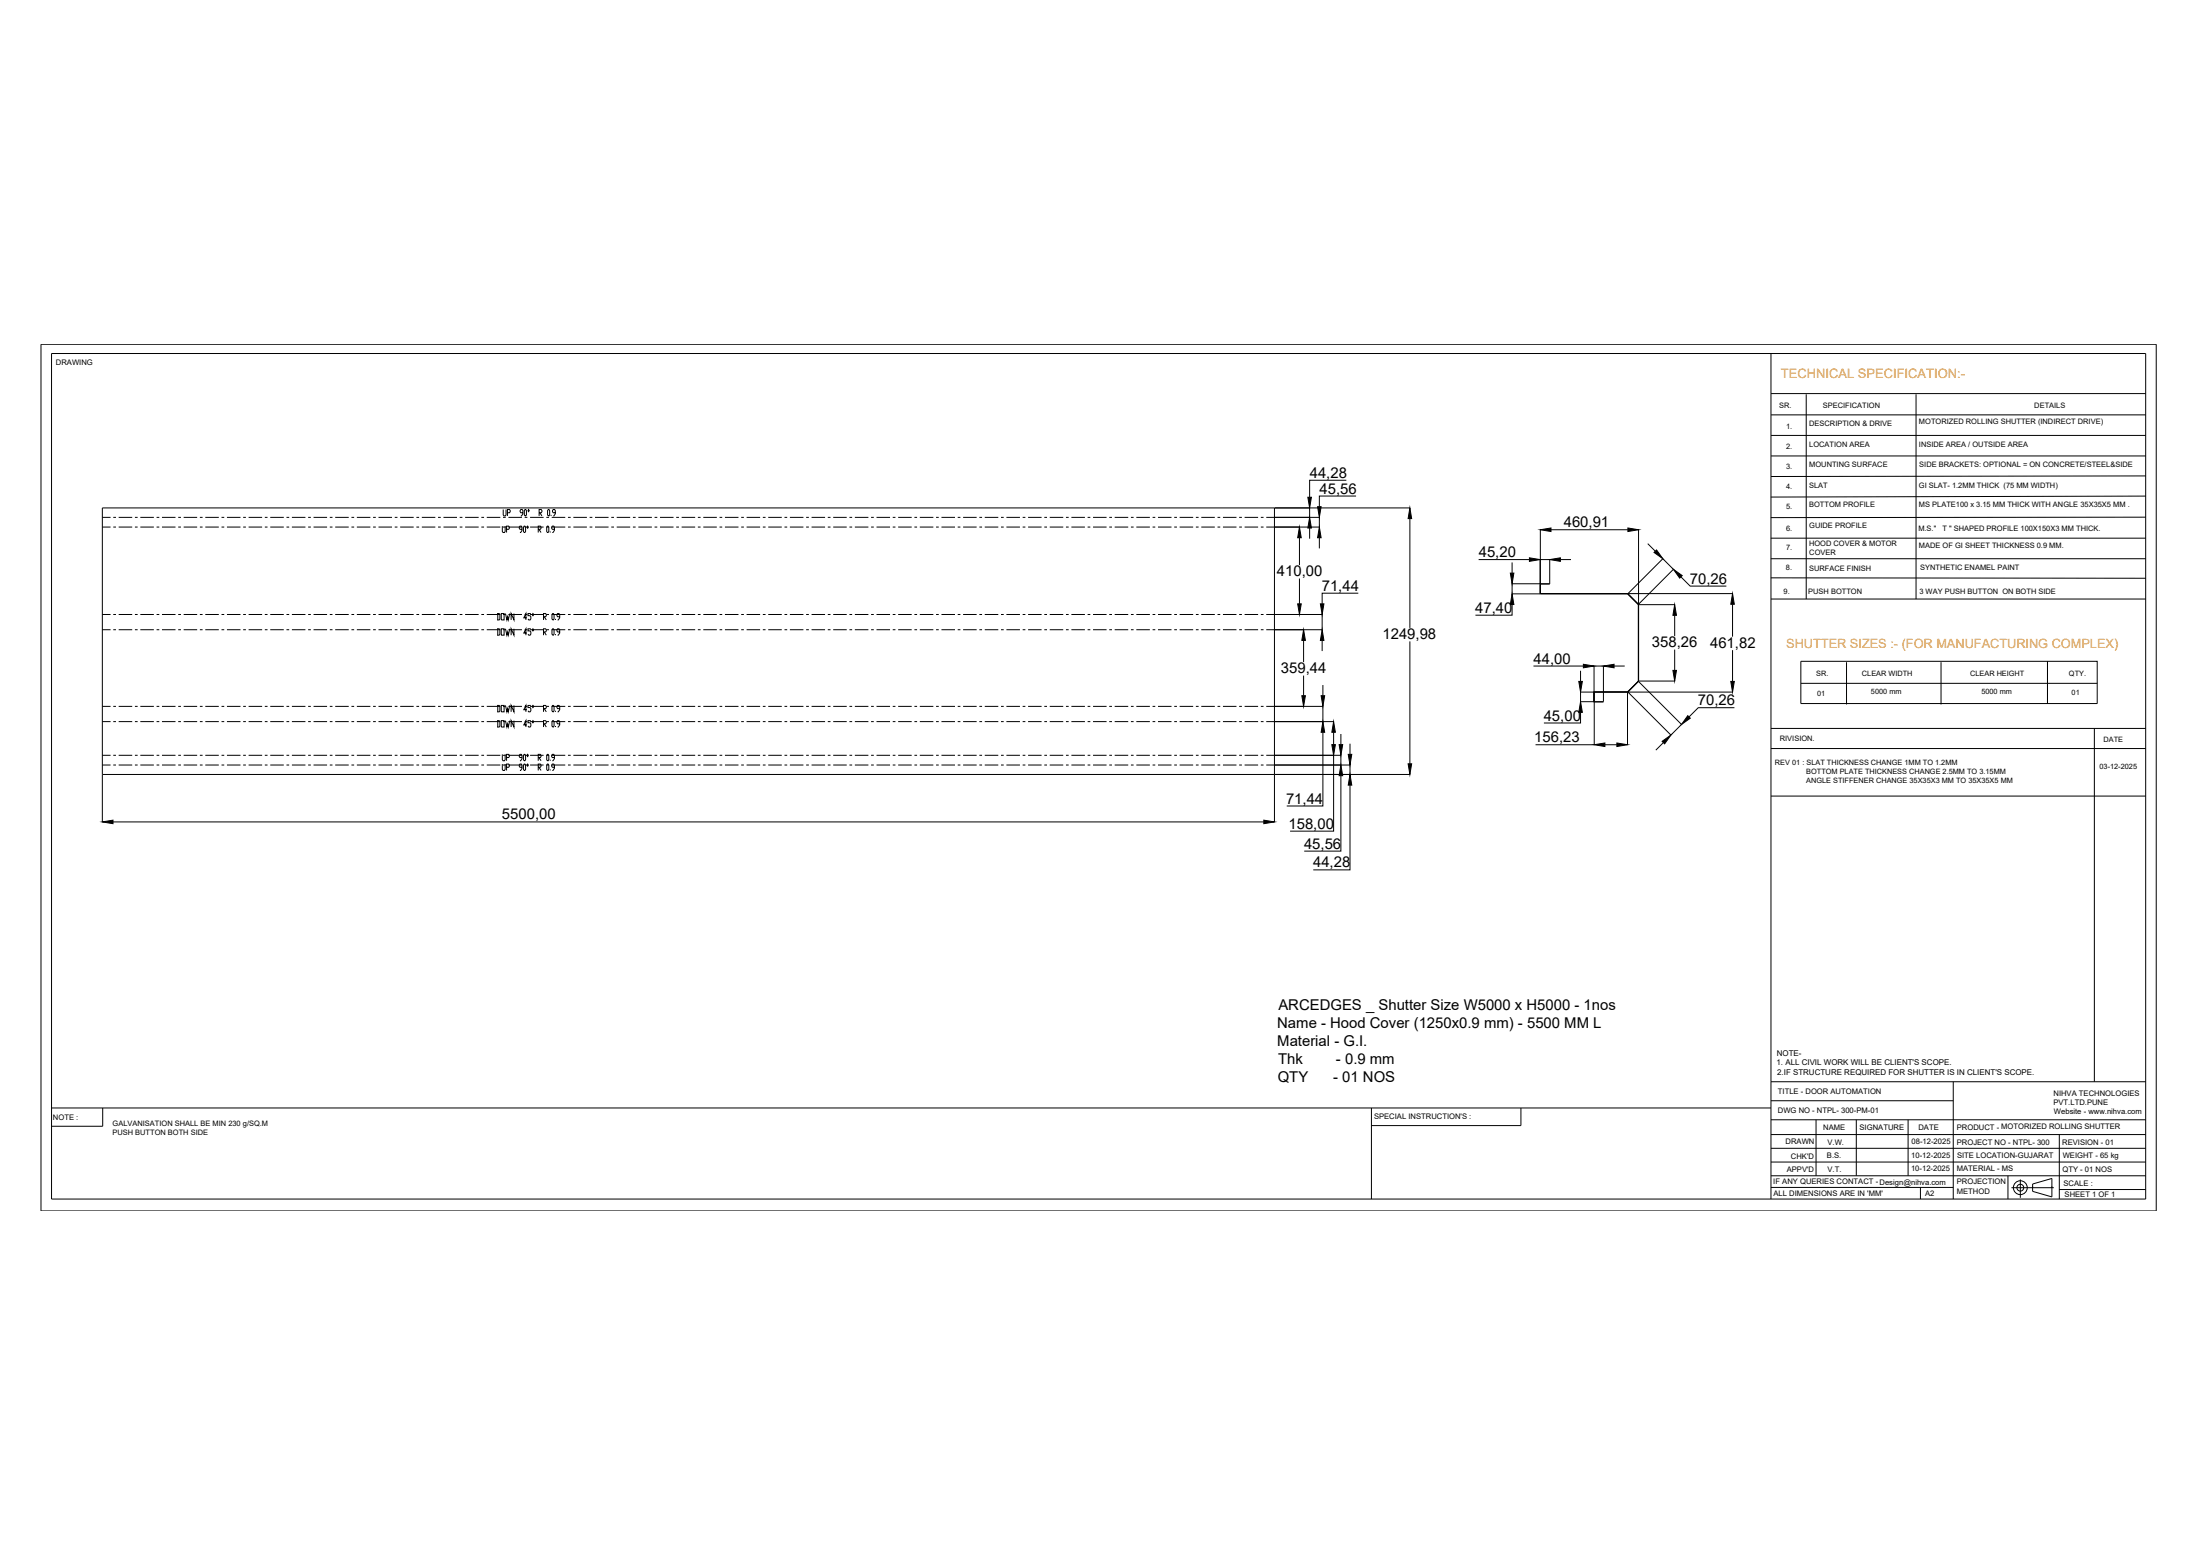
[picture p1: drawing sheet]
<svg xmlns="http://www.w3.org/2000/svg" width="841mm" height="594mm" viewBox="0 0 841 594" stroke-linecap="round" stroke-linejoin="round" font-family="sans-serif">
<!-- layer: 0 -->
<g fill="none" stroke="#000" stroke-width=".38">
<path d="M15.7 131.5h808.6v331.1h-808.6zM19.7 135.1h800.6v323h-800.6zM677 135.1v323M677 150.4h143.3M677 158.5h143.3M690.5 150.6v78.3M732.5 150.6v78.3M677 166.4h143.3M677 174.2h143.3M39.1 197.7h3.2M43.3 197.7h1M45.4 197.7h5.1"/>
<path d="M51.6 197.7h1M53.6 197.7h5.2M59.9 197.7h1M61.9 197.7h5.2M68.1 197.7h1.1M70.2 197.7h5.2M76.4 197.7h1M78.5 197.7h5.1M84.7 197.7h1M86.8 197.7h5.1M93 197.7h1M95 197.7h5.2"/>
<path d="M101.2 197.7h1.1M103.3 197.7h5.2M109.5 197.7h1M111.6 197.7h5.2M117.8 197.7h1M119.9 197.7h5.1M126.1 197.7h1M128.1 197.7h5.2M134.4 197.7h1M136.4 197.7h5.2M142.6 197.7h1.1M144.7 197.7h5.2"/>
<path d="M150.9 197.7h1M153 197.7h5.1M159.2 197.7h1M161.3 197.7h5.1M167.5 197.7h1M169.5 197.7h5.2M175.7 197.7h1.1M177.8 197.7h5.2M184 197.7h1M186.1 197.7h5.2M192.3 197.7h1M192.4 194.7v2l.2 .4h.6l.2-.4v-2"/>
<path d="M194 195.9h.8l.3-.4-.3-.8h-.8v2.4M194.4 197.7h5.1M199.9 195.9h-.8l-.3-.4 .3-.8h.5l.3 .4v1.2l-.8 .8M200.6 197.7h1M200.7 194.7l.5 .4v1.6l-.2 .4-.6-.4v-1.6zM202.1 194.7l.2 .4-.2 .4-.3-.4zM202.6 197.7h5.2M206.1 195.9h.8l.3-.4-.3-.8h-.8v2.4M206.4 195.9l.8 1.2M208.8 197.7h1.1M209.6 194.7l.5 .4v1.6l-.2 .4-.6-.4v-1.6zM210.7 196.7v.4"/>
<path d="M210.9 197.7h5.2M212.3 195.9h-.8l-.3-.4 .3-.8h.5l.3 .4v1.2l-.8 .8M217.1 197.7h1.1M219.2 197.7h5.2M225.4 197.7h1M227.5 197.7h5.1M233.7 197.7h1M235.8 197.7h5.1M242 197.7h1M244 197.7h5.2M250.2 197.7h1.1M252.3 197.7h5.2"/>
<path d="M258.5 197.7h1M260.6 197.7h5.2M266.8 197.7h1M268.9 197.7h5.1M275.1 197.7h1M277.1 197.7h5.2M283.3 197.7h1.1M285.4 197.7h5.2M291.6 197.7h1.1M293.7 197.7h5.2M299.9 197.7h1M302 197.7h5.1"/>
<path d="M308.2 197.7h1M310.2 197.7h5.2M316.4 197.7h1.1M318.5 197.7h5.2M324.7 197.7h1.1M326.8 197.7h5.2M333 197.7h1M335.1 197.7h5.2M341.3 197.7h1M343.4 197.7h5.1M349.6 197.7h1M351.6 197.7h5.2"/>
<path d="M357.8 197.7h1.1M359.9 197.7h5.2M366.1 197.7h1M368.2 197.7h5.2M374.4 197.7h1M376.5 197.7h5.1M382.7 197.7h1M384.7 197.7h5.2M390.9 197.7h1.1M393 197.7h5.2M399.2 197.7h1.1M401.3 197.7h5.2"/>
<path d="M407.5 197.7h1M409.6 197.7h5.1M415.8 197.7h1M417.8 197.7h5.2M424 197.7h1.1M426.1 197.7h5.2M432.3 197.7h1.1M434.4 197.7h5.2M440.6 197.7h1M442.7 197.7h5.2M448.9 197.7h1M451 197.7h5.1"/>
<path d="M457.2 197.7h1M459.2 197.7h5.2M465.4 197.7h1.1M467.5 197.7h5.2M473.7 197.7h1.1M475.8 197.7h5.2M482 197.7h1M484.1 197.7h20.4M487.2 194v120.1M500.7 194v3.7M504.4 197.7v3.7M514.7 183.5h-14v6.5"/>
<path d="M518.4 189.5h-14v4.1M539 198.1v41.8M539 194h-499.9v120.1M820.3 197.6l-143.3 .2M820.3 181.8l-143.3 .2M820.3 189.5l-143.3 .4M39.1 201.4h3.2M43.3 201.4h1M45.4 201.4h5.1M51.6 201.4h1M53.6 201.4h5.2M59.9 201.4h1"/>
<path d="M61.9 201.4h5.2M68.1 201.4h1.1M70.2 201.4h5.2M76.4 201.4h1M78.5 201.4h5.1M84.7 201.4h1M86.8 201.4h5.1M93 201.4h1M95 201.4h5.2M101.2 201.4h1.1M103.3 201.4h5.2M109.5 201.4h1"/>
<path d="M111.6 201.4h5.2M117.8 201.4h1M119.9 201.4h5.1M126.1 201.4h1M128.1 201.4h5.2M134.4 201.4h1M136.4 201.4h5.2M142.6 201.4h1.1M144.7 201.4h5.2M150.9 201.4h1M153 201.4h5.1M159.2 201.4h1"/>
<path d="M161.3 201.4h5.1M167.5 201.4h1M169.5 201.4h5.2M175.7 201.4h1.1M177.8 201.4h5.2M184 201.4h1M186.1 201.4h5.2M192 201v2l.3 .4h.5l.3-.4v-2M192.3 201.4h1M193.7 202.2h.8l.2-.4-.2-.8h-.8v2.4M194.4 201.4h5.1M199.6 202.2h-.8l-.3-.4 .3-.8h.5l.3 .4v1.2l-.6 .8h-.2"/>
<path d="M200.4 201l.5 .4v1.6l-.3 .4-.5-.4v-1.6zM200.6 201.4h1M201.7 201l.3 .4-.3 .4-.2-.4zM202.6 201.4h5.2M205.8 202.2h.8l.2-.4-.2-.8h-.8v2.4M206 202.2l.8 1.2M208.8 201.4h1.1M209.3 201l.5 .4v1.6l-.3 .4-.5-.4v-1.6zM210.3 203v.4M210.9 201.4h5.2M211.9 202.2h-.8l-.2-.4 .2-.8h.6l.2 .4v1.2l-.8 .8M217.1 201.4h1.1"/>
<path d="M219.2 201.4h5.2M225.4 201.4h1M227.5 201.4h5.1M233.7 201.4h1M235.8 201.4h5.1M242 201.4h1M244 201.4h5.2M250.2 201.4h1.1M252.3 201.4h5.2M258.5 201.4h1M260.6 201.4h5.2M266.8 201.4h1"/>
<path d="M268.9 201.4h5.1M275.1 201.4h1M277.1 201.4h5.2M283.3 201.4h1.1M285.4 201.4h5.2M291.6 201.4h1.1M293.7 201.4h5.2M299.9 201.4h1M302 201.4h5.1M308.2 201.4h1M310.2 201.4h5.2M316.4 201.4h1.1"/>
<path d="M318.5 201.4h5.2M324.7 201.4h1.1M326.8 201.4h5.2M333 201.4h1M335.1 201.4h5.2M341.3 201.4h1M343.4 201.4h5.1M349.6 201.4h1M351.6 201.4h5.2M357.8 201.4h1.1M359.9 201.4h5.2M366.1 201.4h1"/>
<path d="M368.2 201.4h5.2M374.4 201.4h1M376.5 201.4h5.1M382.7 201.4h1M384.7 201.4h5.2M390.9 201.4h1.1M393 201.4h5.2M399.2 201.4h1.1M401.3 201.4h5.2M407.5 201.4h1M409.6 201.4h5.1M415.8 201.4h1"/>
<path d="M417.8 201.4h5.2M424 201.4h1.1M426.1 201.4h5.2M432.3 201.4h1.1M434.4 201.4h5.2M440.6 201.4h1M442.7 201.4h5.2M448.9 201.4h1M451 201.4h5.1M457.2 201.4h1M459.2 201.4h5.2M465.4 201.4h1.1"/>
<path d="M467.5 201.4h5.2M473.7 201.4h1.1M475.8 201.4h5.2M482 201.4h1M484.1 201.4h20.4M496.8 205.4v10.5M500.7 201.7v4.1M504.4 205.4v4.1M565.3 213.8h19.4M578 214.9v4.1M588.7 213.7v13M588.7 213.8h3.7"/>
<path d="M588.8 202.3v24.4M592.4 213.7v9.4l-3.6 .1M592.9 202.4h29.4M596.5 213.8h4.1M626.4 202.3v57.9M629.9 207.7l2.9 2.9M635.7 213.5l4 4M635.7 213.4l-13.5 13.5 4.1 4.1M639.8 217.4l-13.4 13.4M677 205.6h143.3M677 213.5h143.3M39.1 234.8h3.2"/>
<path d="M43.3 234.8h1M45.4 234.8h5.1M51.6 234.8h1M53.6 234.8h5.2M59.9 234.8h1M61.9 234.8h5.2M68.1 234.8h1.1M70.2 234.8h5.2M76.4 234.8h1M78.5 234.8h5.1M84.7 234.8h1M86.8 234.8h5.1"/>
<path d="M93 234.8h1M95 234.8h5.2M101.2 234.8h1.1M103.3 234.8h5.2M109.5 234.8h1M111.6 234.8h5.2M117.8 234.8h1M119.9 234.8h5.1M126.1 234.8h1M128.1 234.8h5.2M134.4 234.8h1M136.4 234.8h5.2"/>
<path d="M142.6 234.8h1.1M144.7 234.8h5.2M150.9 234.8h1M153 234.8h5.1M159.2 234.8h1M161.3 234.8h5.1M167.5 234.8h1M169.5 234.8h5.2M175.7 234.8h1.1M177.8 234.8h5.2M184 234.8h1M186.1 234.8h5.2"/>
<path d="M190 234.4h.8l.3 .4v1.6l-.3 .4h-.8M190.3 234.4v2.4M191.6 234.4h1.1v2.4h-1.1zM192.3 234.8h1M193.2 234.4l.6 2.4 .3-1.2 .2 1.2 .6-2.4M194.4 234.8h5.1M196.5 234.4v2.4l-1.1-2.4v2.4M200.6 234.8h1M201.3 236h-1.1l.8-1.6v2.4M202.6 234.8h5.2M202.9 234.4h-1v.8h.8l.2 .4-.2 1.2h-.6l-.2-.4M203.7 234.4l.3 .4-.3 .4-.2-.4z"/>
<path d="M207.8 235.6h.8l.2-.4-.2-.8h-.8v2.4M208 235.6l.8 1.2M208.8 234.8h1.1M210.9 234.8h5.2M211.3 234.4l.5 .4v1.6l-.3 .4-.5-.4v-1.6zM212.4 236.4v.4M214 235.6h-.8l-.3-.4 .3-.8h.5l.3 .4v1.2l-.6 .8h-.2M217.1 234.8h1.1M219.2 234.8h5.2M225.4 234.8h1M227.5 234.8h5.1M233.7 234.8h1"/>
<path d="M235.8 234.8h5.1M242 234.8h1M244 234.8h5.2M250.2 234.8h1.1M252.3 234.8h5.2M258.5 234.8h1M260.6 234.8h5.2M266.8 234.8h1M268.9 234.8h5.1M275.1 234.8h1M277.1 234.8h5.2M283.3 234.8h1.1"/>
<path d="M285.4 234.8h5.2M291.6 234.8h1.1M293.7 234.8h5.2M299.9 234.8h1M302 234.8h5.1M308.2 234.8h1M310.2 234.8h5.2M316.4 234.8h1.1M318.5 234.8h5.2M324.7 234.8h1.1M326.8 234.8h5.2M333 234.8h1"/>
<path d="M335.1 234.8h5.2M341.3 234.8h1M343.4 234.8h5.1M349.6 234.8h1M351.6 234.8h5.2M357.8 234.8h1.1M359.9 234.8h5.2M366.1 234.8h1M368.2 234.8h5.2M374.4 234.8h1M376.5 234.8h5.1M382.7 234.8h1"/>
<path d="M384.7 234.8h5.2M390.9 234.8h1.1M393 234.8h5.2M399.2 234.8h1.1M401.3 234.8h5.2M407.5 234.8h1M409.6 234.8h5.1M415.8 234.8h1M417.8 234.8h5.2M424 234.8h1.1M426.1 234.8h5.2M432.3 234.8h1.1"/>
<path d="M434.4 234.8h5.2M440.6 234.8h1M442.7 234.8h5.2M448.9 234.8h1M451 234.8h5.1M457.2 234.8h1M459.2 234.8h5.2M465.4 234.8h1.1M467.5 234.8h5.2M473.7 234.8h1.1M475.8 234.8h5.2M482 234.8h1"/>
<path d="M484.1 234.8h21.4l-.1 5.8h-21.3M496.8 221v9.7M519.3 226.6h-13.9v4.1M578 231v4h-14M588.7 226.7l.2 .1M588.7 226.7h.1M588.8 226.7l.1 .1M588.9 226.8h73.5M592.4 223h-14.4v3.9h44.2M622.2 226.9h.1M622.2 226.9l4.1 4M626.3 231h.1"/>
<path d="M626.3 231h14M626.3 231v29.2M626.3 230.9v.1M626.3 230.9l.1 .1M640.2 235.1v7.9M642.6 220.4l3.5 3.5h13.9M662.3 230.9v12.3M677 220.8l143.3 .1M677 228.9h143.3M39.1 240.6h3.2M43.3 240.6h1M45.4 240.6h5.1"/>
<path d="M51.6 240.6h1M53.6 240.6h5.2M59.9 240.6h1M61.9 240.6h5.2M68.1 240.6h1.1M70.2 240.6h5.2M76.4 240.6h1M78.5 240.6h5.1M84.7 240.6h1M86.8 240.6h5.1M93 240.6h1M95 240.6h5.2"/>
<path d="M101.2 240.6h1.1M103.3 240.6h5.2M109.5 240.6h1M111.6 240.6h5.2M117.8 240.6h1M119.9 240.6h5.1M126.1 240.6h1M128.1 240.6h5.2M134.4 240.6h1M136.4 240.6h5.2M142.6 240.6h1.1M144.7 240.6h5.2"/>
<path d="M150.9 240.6h1M153 240.6h5.1M159.2 240.6h1M161.3 240.6h5.1M167.5 240.6h1M169.5 240.6h5.2M175.7 240.6h1.1M177.8 240.6h5.2M184 240.6h1M186.1 240.6h5.2M190 240.2h.8l.3 .4v1.7l-.3 .4h-.8M190.3 240.2v2.5"/>
<path d="M191.6 240.2h1.1v2.5h-1.1zM192.3 240.6h1M193.2 240.2l.6 2.5 .3-1.3 .2 1.3 .6-2.5M194.4 240.6h5.1M196.5 240.2v2.5l-1.1-2.5v2.5M200.6 240.6h1M201.3 241.9h-1.1l.8-1.7v2.5M202.6 240.6h5.2M202.9 240.2h-1v.8h.8l.2 .4-.2 1.3h-.6l-.2-.4M203.7 240.2l.3 .4-.3 .4-.2-.4zM207.8 241.4h.8l.2-.4-.2-.8h-.8v2.5M208 241.4l.8 1.3"/>
<path d="M208.8 240.6h1.1M210.9 240.6h5.2M211.3 240.2l.5 .4v1.7l-.3 .4-.5-.4v-1.7zM212.4 242.3v.4M214 241.4h-.8l-.3-.4 .3-.8h.5l.3 .4v1.3l-.6 .8h-.2M217.1 240.6h1.1M219.2 240.6h5.2M225.4 240.6h1M227.5 240.6h5.1M233.7 240.6h1M235.8 240.6h5.1M242 240.6h1"/>
<path d="M244 240.6h5.2M250.2 240.6h1.1M252.3 240.6h5.2M258.5 240.6h1M260.6 240.6h5.2M266.8 240.6h1M268.9 240.6h5.1M275.1 240.6h1M277.1 240.6h5.2M283.3 240.6h1.1M285.4 240.6h5.2M291.6 240.6h1.1"/>
<path d="M293.7 240.6h5.2M299.9 240.6h1M302 240.6h5.1M308.2 240.6h1M310.2 240.6h5.2M316.4 240.6h1.1M318.5 240.6h5.2M324.7 240.6h1.1M326.8 240.6h5.2M333 240.6h1M335.1 240.6h5.2M341.3 240.6h1"/>
<path d="M343.4 240.6h5.1M349.6 240.6h1M351.6 240.6h5.2M357.8 240.6h1.1M359.9 240.6h5.2M366.1 240.6h1M368.2 240.6h5.2M374.4 240.6h1M376.5 240.6h5.1M382.7 240.6h1M384.7 240.6h5.2M390.9 240.6h1.1"/>
<path d="M393 240.6h5.2M399.2 240.6h1.1M401.3 240.6h5.2M407.5 240.6h1M409.6 240.6h5.1M415.8 240.6h1M417.8 240.6h5.2M424 240.6h1.1M426.1 240.6h5.2M432.3 240.6h1.1M434.4 240.6h5.2M440.6 240.6h1"/>
<path d="M442.7 240.6h5.2M448.9 240.6h1M451 240.6h5.1M457.2 240.6h1M459.2 240.6h5.2M465.4 240.6h1.1M467.5 240.6h5.2M473.7 240.6h1.1M475.8 240.6h5.2M482 240.6h1M498.3 244.7v8.3M498.3 258.1v7.7"/>
<path d="M505.4 244.7v4M539 245v46.8M586.2 254.5h19.1M604.2 256.3v4M609.4 254.4v13.6M609.4 254.5h3.6M613 254.4v13.8l-3.7-.2M617 254.5h4.1M640.2 248.2v7.9M662.3 248.4v11.9M705.9 253v16.1M742 253v16.1"/>
<path d="M782.7 252.6v16.2M39.1 269.9h3.2M39.1 275.7h3.2M43.3 269.9h1M43.3 275.7h1M45.4 269.9h5.1M45.4 275.7h5.1M51.6 269.9h1M51.6 275.7h1M53.6 269.9h5.2M53.6 275.7h5.2M59.9 269.9h1"/>
<path d="M59.9 275.7h1M61.9 269.9h5.2M61.9 275.7h5.2M68.1 269.9h1.1M68.1 275.7h1.1M70.2 269.9h5.2M70.2 275.7h5.2M76.4 269.9h1M76.4 275.7h1M78.5 269.9h5.1M78.5 275.7h5.1M84.7 269.9h1"/>
<path d="M84.7 275.7h1M86.8 269.9h5.1M86.8 275.7h5.1M93 269.9h1M93 275.7h1M95 269.9h5.2M95 275.7h5.2M101.2 269.9h1.1M101.2 275.7h1.1M103.3 269.9h5.2M103.3 275.7h5.2M109.5 269.9h1"/>
<path d="M109.5 275.7h1M111.6 269.9h5.2M111.6 275.7h5.2M117.8 269.9h1M117.8 275.7h1M119.9 269.9h5.1M119.9 275.7h5.1M126.1 269.9h1M126.1 275.7h1M128.1 269.9h5.2M128.1 275.7h5.2M134.4 269.9h1"/>
<path d="M134.4 275.7h1M136.4 269.9h5.2M136.4 275.7h5.2M142.6 269.9h1.1M142.6 275.7h1.1M144.7 269.9h5.2M144.7 275.7h5.2M150.9 269.9h1M150.9 275.7h1M153 269.9h5.1M153 275.7h5.1M159.2 269.9h1"/>
<path d="M159.2 275.7h1M161.3 269.9h5.1M161.3 275.7h5.1M167.5 269.9h1M167.5 275.7h1M169.5 269.9h5.2M169.5 275.7h5.2M175.7 269.9h1.1M175.7 275.7h1.1M177.8 269.9h5.2M177.8 275.7h5.2M184 269.9h1"/>
<path d="M184 275.7h1M186.1 269.9h5.2M186.1 275.7h5.2M190 269.5h.8l.3 .4v1.6l-.3 .5h-.8M190 275.3h.8l.3 .4v1.7l-.3 .4h-.8M190.3 269.5v2.5M190.3 275.3v2.5M191.6 269.5h1.1v2.5h-1.1zM191.6 275.3h1.1v2.5h-1.1zM192.3 269.9h1M192.3 275.7h1M193.2 269.5l.6 2.5 .3-1.3 .2 1.3 .6-2.5"/>
<path d="M193.2 275.3l.6 2.5 .3-1.3 .2 1.3 .6-2.5M194.4 269.9h5.1M194.4 275.7h5.1M196.5 269.5v2.5l-1.1-2.5v2.5M196.5 275.3v2.5l-1.1-2.5v2.5M200.6 269.9h1M200.6 275.7h1M201.3 271.1h-1.1l.8-1.6v2.5M201.3 276.9h-1.1l.8-1.6v2.5M202.6 269.9h5.2M202.6 275.7h5.2M202.9 269.5h-1v.8h.8l.2 .4-.2 1.3h-.6l-.2-.5"/>
<path d="M202.9 275.3h-1v.8h.8l.2 .4-.2 1.3h-.6l-.2-.4M203.7 269.5l.3 .4-.3 .4-.2-.4zM203.7 275.3l.3 .4-.3 .4-.2-.4zM207.8 270.7h.8l.2-.4-.2-.8h-.8v2.5M207.8 276.5h.8l.2-.4-.2-.8h-.8v2.5M208 270.7l.8 1.3M208 276.5l.8 1.3M208.8 269.9h1.1M208.8 275.7h1.1M210.9 269.9h5.2M210.9 275.7h5.2M211.3 269.5l.5 .4v1.6l-.3 .5-.5-.5v-1.6z"/>
<path d="M211.3 275.3l.5 .4v1.7l-.3 .4-.5-.4v-1.7zM212.4 271.5v.5M212.4 277.4v.4M214 270.7h-.8l-.3-.4 .3-.8h.5l.3 .4v1.2l-.6 .9h-.2M214 276.5h-.8l-.3-.4 .3-.8h.5l.3 .4v1.2l-.6 .9h-.2M217.1 269.9h1.1M217.1 275.7h1.1M219.2 269.9h5.2M219.2 275.7h5.2M225.4 269.9h1M225.4 275.7h1M227.5 269.9h5.1"/>
<path d="M227.5 275.7h5.1M233.7 269.9h1M233.7 275.7h1M235.8 269.9h5.1M235.8 275.7h5.1M242 269.9h1M242 275.7h1M244 269.9h5.2M244 275.7h5.2M250.2 269.9h1.1M250.2 275.7h1.1M252.3 269.9h5.2"/>
<path d="M252.3 275.7h5.2M258.5 269.9h1M258.5 275.7h1M260.6 269.9h5.2M260.6 275.7h5.2M266.8 269.9h1M266.8 275.7h1M268.9 269.9h5.1M268.9 275.7h5.1M275.1 269.9h1M275.1 275.7h1M277.1 269.9h5.2"/>
<path d="M277.1 275.7h5.2M283.3 269.9h1.1M283.3 275.7h1.1M285.4 269.9h5.2M285.4 275.7h5.2M291.6 269.9h1.1M291.6 275.7h1.1M293.7 269.9h5.2M293.7 275.7h5.2M299.9 269.9h1M299.9 275.7h1M302 269.9h5.1"/>
<path d="M302 275.7h5.1M308.2 269.9h1M308.2 275.7h1M310.2 269.9h5.2M310.2 275.7h5.2M316.4 269.9h1.1M316.4 275.7h1.1M318.5 269.9h5.2M318.5 275.7h5.2M324.7 269.9h1.1M324.7 275.7h1.1M326.8 269.9h5.2"/>
<path d="M326.8 275.7h5.2M333 269.9h1M333 275.7h1M335.1 269.9h5.2M335.1 275.7h5.2M341.3 269.9h1M341.3 275.7h1M343.4 269.9h5.1M343.4 275.7h5.1M349.6 269.9h1M349.6 275.7h1M351.6 269.9h5.2"/>
<path d="M351.6 275.7h5.2M357.8 269.9h1.1M357.8 275.7h1.1M359.9 269.9h5.2M359.9 275.7h5.2M366.1 269.9h1M366.1 275.7h1M368.2 269.9h5.2M368.2 275.7h5.2M374.4 269.9h1M374.4 275.7h1M376.5 269.9h5.1"/>
<path d="M376.5 275.7h5.1M382.7 269.9h1M382.7 275.7h1M384.7 269.9h5.2M384.7 275.7h5.2M390.9 269.9h1.1M390.9 275.7h1.1M393 269.9h5.2M393 275.7h5.2M399.2 269.9h1.1M399.2 275.7h1.1M401.3 269.9h5.2"/>
<path d="M401.3 275.7h5.2M407.5 269.9h1M407.5 275.7h1M409.6 269.9h5.1M409.6 275.7h5.1M415.8 269.9h1M415.8 275.7h1M417.8 269.9h5.2M417.8 275.7h5.2M424 269.9h1.1M424 275.7h1.1M426.1 269.9h5.2"/>
<path d="M426.1 275.7h5.2M432.3 269.9h1.1M432.3 275.7h1.1M434.4 269.9h5.2M434.4 275.7h5.2M440.6 269.9h1M440.6 275.7h1M442.7 269.9h5.2M442.7 275.7h5.2M448.9 269.9h1M448.9 275.7h1M451 269.9h5.1"/>
<path d="M451 275.7h5.1M457.2 269.9h1M457.2 275.7h1M459.2 269.9h5.2M459.2 275.7h5.2M465.4 269.9h1.1M465.4 275.7h1.1M467.5 269.9h5.2M467.5 275.7h5.2M473.7 269.9h1.1M473.7 275.7h1.1M475.8 269.9h5.2"/>
<path d="M475.8 275.7h5.2M482 269.9h1M482 275.7h1M484.1 269.9h21.7l-.1 5.8M484.1 275.7h25.8M505.7 279.8v28.1h-13.8M505.7 261.7v4.1M509.8 279.8v4.7M604.1 264.4h58.3M604.1 268.1h8.9M604.2 272.2v4h-14M604.2 264.4v3.7"/>
<path d="M609.3 268h.1M609.4 268v.1M609.4 264.3l-.1 3.7M609.4 264.4v.1M609.4 264.3v20.3M609.4 264.3h12.8M622.2 264.3v20.3M622.2 264.3h.1M626.3 260.2l16.6 16.6M626.3 260.2l-4.1 4.1 16.6 16.6M626.3 260.2h.1M626.3 260.2h14"/>
<path d="M626.4 260.2l-4.2 4.2M642.8 276.8l-4 4M663.1 270.4h-13.9l-3.5 3.5M677 278.3h143.3M688.4 261.1h113.3M800.6 278.3v135M801.7 268.8h-113.3v-16.2h113.3v16.2M39.1 288.6h3.2M39.1 292.3h3.2M39.1 295.9h499.9M43.3 288.6h1M43.3 292.3h1"/>
<path d="M45.4 288.6h5.1M45.4 292.3h5.1M51.6 288.6h1M51.6 292.3h1M53.6 288.6h5.2M53.6 292.3h5.2M59.9 288.6h1M59.9 292.3h1M61.9 288.6h5.2M61.9 292.3h5.2M68.1 288.6h1.1M68.1 292.3h1.1"/>
<path d="M70.2 288.6h5.2M70.2 292.3h5.2M76.4 288.6h1M76.4 292.3h1M78.5 288.6h5.1M78.5 292.3h5.1M84.7 288.6h1M84.7 292.3h1M86.8 288.6h5.1M86.8 292.3h5.1M93 288.6h1M93 292.3h1"/>
<path d="M95 288.6h5.2M95 292.3h5.2M101.2 288.6h1.1M101.2 292.3h1.1M103.3 288.6h5.2M103.3 292.3h5.2M109.5 288.6h1M109.5 292.3h1M111.6 288.6h5.2M111.6 292.3h5.2M117.8 288.6h1M117.8 292.3h1"/>
<path d="M119.9 288.6h5.1M119.9 292.3h5.1M126.1 288.6h1M126.1 292.3h1M128.1 288.6h5.2M128.1 292.3h5.2M134.4 288.6h1M134.4 292.3h1M136.4 288.6h5.2M136.4 292.3h5.2M142.6 288.6h1.1M142.6 292.3h1.1"/>
<path d="M144.7 288.6h5.2M144.7 292.3h5.2M150.9 288.6h1M150.9 292.3h1M153 288.6h5.1M153 292.3h5.1M159.2 288.6h1M159.2 292.3h1M161.3 288.6h5.1M161.3 292.3h5.1M167.5 288.6h1M167.5 292.3h1"/>
<path d="M169.5 288.6h5.2M169.5 292.3h5.2M175.7 288.6h1.1M175.7 292.3h1.1M177.8 288.6h5.2M177.8 292.3h5.2M184 288.6h1M184 292.3h1M186.1 288.6h5.2M186.1 292.3h5.2M192 288.2v2l.3 .4h.5l.3-.4v-2M192 291.9v2l.3 .4h.5l.3-.4v-2"/>
<path d="M192.3 288.6h1M192.3 292.3h1M193.7 289.4h.8l.2-.4-.2-.8h-.8v2.4M193.7 293.1h.8l.2-.4-.2-.8h-.8v2.4M194.4 288.6h5.1M194.4 292.3h5.1M199.6 289.4h-.8l-.3-.4 .3-.8h.5l.3 .4v1.2l-.6 .8h-.2M199.6 293.1h-.8l-.3-.4 .3-.8h.5l.3 .4v1.2l-.6 .8h-.2M200.4 288.2l.5 .4v1.6l-.3 .4-.5-.4v-1.6zM200.4 291.9l.5 .4v1.6l-.3 .4-.5-.4v-1.6zM200.6 288.6h1M200.6 292.3h1"/>
<path d="M201.7 288.2l.3 .4-.3 .4-.2-.4zM201.7 291.9l.3 .4-.3 .4-.2-.4zM202.6 288.6h5.2M202.6 292.3h5.2M205.8 289.4h.8l.2-.4-.2-.8h-.8v2.4M205.8 293.1h.8l.2-.4-.2-.8h-.8v2.4M206 289.4l.8 1.2M206 293.1l.8 1.2M208.8 288.6h1.1M208.8 292.3h1.1M209.3 288.2l.5 .4v1.6l-.3 .4-.5-.4v-1.6zM209.3 291.9l.5 .4v1.6l-.3 .4-.5-.4v-1.6z"/>
<path d="M210.3 290.2v.4M210.3 293.9v.4M210.9 288.6h5.2M210.9 292.3h5.2M211.9 289.4h-.8l-.2-.4 .2-.8h.6l.2 .4v1.2l-.8 .8M211.9 293.1h-.8l-.2-.4 .2-.8h.6l.2 .4v1.2l-.8 .8M217.1 288.6h1.1M217.1 292.3h1.1M219.2 288.6h5.2M219.2 292.3h5.2M225.4 288.6h1M225.4 292.3h1"/>
<path d="M227.5 288.6h5.1M227.5 292.3h5.1M233.7 288.6h1M233.7 292.3h1M235.8 288.6h5.1M235.8 292.3h5.1M242 288.6h1M242 292.3h1M244 288.6h5.2M244 292.3h5.2M250.2 288.6h1.1M250.2 292.3h1.1"/>
<path d="M252.3 288.6h5.2M252.3 292.3h5.2M258.5 288.6h1M258.5 292.3h1M260.6 288.6h5.2M260.6 292.3h5.2M266.8 288.6h1M266.8 292.3h1M268.9 288.6h5.1M268.9 292.3h5.1M275.1 288.6h1M275.1 292.3h1"/>
<path d="M277.1 288.6h5.2M277.1 292.3h5.2M283.3 288.6h1.1M283.3 292.3h1.1M285.4 288.6h5.2M285.4 292.3h5.2M291.6 288.6h1.1M291.6 292.3h1.1M293.7 288.6h5.2M293.7 292.3h5.2M299.9 288.6h1M299.9 292.3h1"/>
<path d="M302 288.6h5.1M302 292.3h5.1M308.2 288.6h1M308.2 292.3h1M310.2 288.6h5.2M310.2 292.3h5.2M316.4 288.6h1.1M316.4 292.3h1.1M318.5 288.6h5.2M318.5 292.3h5.2M324.7 288.6h1.1M324.7 292.3h1.1"/>
<path d="M326.8 288.6h5.2M326.8 292.3h5.2M333 288.6h1M333 292.3h1M335.1 288.6h5.2M335.1 292.3h5.2M341.3 288.6h1M341.3 292.3h1M343.4 288.6h5.1M343.4 292.3h5.1M349.6 288.6h1M349.6 292.3h1"/>
<path d="M351.6 288.6h5.2M351.6 292.3h5.2M357.8 288.6h1.1M357.8 292.3h1.1M359.9 288.6h5.2M359.9 292.3h5.2M366.1 288.6h1M366.1 292.3h1M368.2 288.6h5.2M368.2 292.3h5.2M374.4 288.6h1M374.4 292.3h1"/>
<path d="M376.5 288.6h5.1M376.5 292.3h5.1M382.7 288.6h1M382.7 292.3h1M384.7 288.6h5.2M384.7 292.3h5.2M390.9 288.6h1.1M390.9 292.3h1.1M393 288.6h5.2M393 292.3h5.2M399.2 288.6h1.1M399.2 292.3h1.1"/>
<path d="M401.3 288.6h5.2M401.3 292.3h5.2M407.5 288.6h1M407.5 292.3h1M409.6 288.6h5.1M409.6 292.3h5.1M415.8 288.6h1M415.8 292.3h1M417.8 288.6h5.2M417.8 292.3h5.2M424 288.6h1.1M424 292.3h1.1"/>
<path d="M426.1 288.6h5.2M426.1 292.3h5.2M432.3 288.6h1.1M432.3 292.3h1.1M434.4 288.6h5.2M434.4 292.3h5.2M440.6 288.6h1M440.6 292.3h1M442.7 288.6h5.2M442.7 292.3h5.2M448.9 288.6h1M448.9 292.3h1"/>
<path d="M451 288.6h5.1M451 292.3h5.1M457.2 288.6h1M457.2 292.3h1M459.2 288.6h5.2M459.2 292.3h5.2M465.4 288.6h1.1M465.4 292.3h1.1M467.5 288.6h5.2M467.5 292.3h5.2M473.7 288.6h1.1M473.7 292.3h1.1"/>
<path d="M475.8 288.6h5.2M475.8 292.3h5.2M482 288.6h1M482 292.3h1M484.1 288.6h28.6l-.1 3.7M484.1 292.3h32.1M509.8 288.6v28.9h-16.6M512.6 296.3v28.9h-14M512.6 280.4v4.1M516.1 300v32.3h-14.1M516.1 284.1v4.1M516.1 292.3v3.6"/>
<path d="M587 284.5h22.4M613.5 284.5h4.6M635.9 283.7l-2.9 2.9M677 286h143.3M43.2 314h439.9M677 304.1h143.3M677 413.3h143.3M746.7 413.3v44.8M19.7 423.3h657.3M39.3 423.3v7h-19.6M524.3 423.3v34.8M581.4 423.3v6.7h-57.1"/>
<path d="M677 427.8h143.3M677 438.7h143.3M677 433.5h143.3M677 420.5h69.7M694.2 427.8v21.4M709.6 427.8v21.4M729.4 427.8v21.4M787.2 433.5v24.6M677 453.6h69.7M677 444h143.3M677 449.2h143.3M734.2 453.6v4.5"/>
<path d="M767.6 449.2v8.9M777 453.8h.1M784.4 453.8h.1M787.1 454.5h33.2"/>
</g>
<g fill="#000" stroke="#000" stroke-width=".38">
<path d="M500 190h1.3l-.6 4zM503.7 193.6h1.3l-.6 4.1zM539 194l.7 4.1h-1.4zM496.8 201.4l.6 4h-1.3zM500.7 197.7l.6 4h-1.3zM504.4 201.4l.6 4h-1.3zM577.4 219h1.3l-.7 4zM584.7 213.1l4 .7-4 .7zM588.8 202.4l4.1-.7v1.4zM592.4 213.8l4.1-.7v1.4zM622.3 201.7l4.1 .7-4.1 .7zM632.3 211.1l1-1 2.4 3.4z"/>
<path d="M639.7 217.5l3.4 2.4-1 1zM496.1 230.7h1.3l-.6 4.1zM504.8 230.7h1.3l-.7 4.1zM578 226.9l.7 4.1h-1.3zM640.2 231l.7 4.1h-1.4zM662.3 226.8l.7 4.1h-1.4zM498.3 240.6l.7 4.1h-1.3zM505.4 240.6l.7 4.1h-1.3zM605.3 253.8l4.1 .7-4.1 .6zM613 254.5l4-.7v1.3zM639.5 256.1h1.4l-.7 4.1zM497.7 265.8h1.3l-.7 4.1z"/>
<path d="M505 265.8h1.4l-.7 4.1zM505.7 275.7l.7 4.1h-1.4zM509.8 275.7l.7 4.1h-1.4zM603.5 260.3h1.4l-.7 4.1zM604.2 268.1l.7 4.1h-1.4zM645.2 273.4l1 1-3.4 2.4zM661.6 260.3h1.4l-.7 4.1zM509.1 284.5h1.4l-.7 4.1zM511.9 284.5h1.4l-.7 4.1zM512.6 292.3l.7 4h-1.4zM515.4 288.2h1.4l-.7 4.1zM516.1 295.9l.7 4.1h-1.4z"/>
<path d="M538.3 291.8h1.4l-.7 4.1zM609.4 284.5l4.1-.7v1.4zM618.1 283.8l4.1 .7-4.1 .7zM635.4 283.2l3.4-2.4-2.4 3.4zM39.1 314l4.1-.7v1.4zM483.1 313.3l4.1 .7-4.1 .7z"/>
</g>
<!-- layer: FORMAT -->
<g fill="none" stroke="#000" stroke-width=".38">
<path d="M768.9 453.8h16.2M772.3 450.6v7M777 452.3l7.4-2.1v7.1l-7.4-2.1z"/>
<circle cx="772.3" cy="453.7" r="2.65"/>
<circle cx="772.3" cy="453.7" r="1.31"/>
</g>
<g font-size="5.7">
<text x="500.7" y="182.5">44,28</text>
<text x="504.4" y="188.6">45,56</text>
<text x="597.8" y="201.5">460,91</text>
<text x="565.3" y="212.9">45,20</text>
<text x="488.2" y="220.1">410,00</text>
<text x="505.3" y="225.7">71,44</text>
<text x="646" y="223">70,26</text>
<text x="564" y="234.1">47,40</text>
<text x="528.5" y="244.1">1249,98</text>
<text x="631.5" y="247.2">358,26</text>
<text x="653.7" y="247.5">461,82</text>
<text x="489.7" y="257.2">359,44</text>
<text x="586.3" y="253.5">44,00</text>
<text x="649.1" y="269.4">70,26</text>
<text x="590.1" y="275.3">45,00</text>
<text x="586.5" y="283.6">156,23</text>
<text x="491.6" y="307">71,44</text>
<text x="191.9" y="313.1">5500,00</text>
<text x="492.6" y="316.6">158,00</text>
<text x="498.5" y="324.2">45,56</text>
<text x="502" y="331.4">44,28</text>
<text x="488.7" y="385.8">ARCEDGES _ Shutter Size W5000 x H5000 - 1nos</text>
<text x="488.3" y="392.7">Name - Hood Cover (1250x0.9 mm) - 5500 MM L</text>
<text x="488.3" y="399.5">Material - G.I.</text>
<text x="488.6" y="406.4">Thk</text>
<text x="510.7" y="406.4">- 0.9 mm</text>
<text x="488.5" y="413.2">QTY</text>
<text x="509.7" y="413.2">- 01 NOS</text>
</g>
<g font-size="4.9" fill="#f8991e">
<text x="680.8" y="144.6">TECHNICAL SPECIFICATION:-</text>
<text x="682.9" y="247.4">SHUTTER SIZES :- (FOR MANUFACTURING COMPLEX)</text>
</g>
<g font-size="3">
<text x="679.2" y="406.9">1. ALL CIVIL WORK WILL BE CLIENT'S SCOPE.</text>
<text x="679.2" y="403.3">NOTE-</text>
<text x="679.4" y="410.6">2.IF STRUCTURE REQUIRED FOR SHUTTER IS IN CLIENT'S SCOPE.</text>
</g>
<g font-size="2.9">
<text x="21.4" y="139.3">DRAWING</text>
<text x="680.1" y="155.7">SR.</text>
<text x="696.8" y="155.9">SPECIFICATION</text>
<text x="777.7" y="155.7">DETAILS</text>
<text x="733.6" y="161.9">MOTORIZED ROLLING SHUTTER (INDIRECT DRIVE)</text>
<text x="682.8" y="163.9">1.</text>
<text x="691.6" y="162.9">DESCRIPTION &amp; DRIVE</text>
<text x="682.8" y="171.4">2.</text>
<text x="691.6" y="170.7">LOCATION AREA</text>
<text x="733.6" y="170.7">INSIDE AREA / OUTSIDE AREA</text>
<text x="682.8" y="179.2">3.</text>
<text x="691.6" y="178.6">MOUNTING SURFACE</text>
<text x="733.7" y="178.6">SIDE BRACKETS: OPTIONAL = ON CONCRETE/STEEL&amp;SIDE</text>
<text x="682.8" y="187">4.</text>
<text x="691.6" y="186.4">SLAT</text>
<text x="733.6" y="186.3">GI SLAT- 1.2MM THICK (75 MM WIDTH)</text>
<text x="682.8" y="194.4">5.</text>
<text x="691.6" y="193.8">BOTTOM PROFILE</text>
<text x="733.6" y="193.8">MS PLATE100 x 3.15 MM THICK WITH ANGLE 35X35X5 MM .</text>
<text x="682.8" y="202.9">6.</text>
<text x="691.7" y="201.7">GUIDE PROFILE</text>
<text x="733.3" y="203">M.S.&quot;</text>
<text x="742.5" y="203">T &quot; SHAPED PROFILE 100X150X3 MM THICK.</text>
<text x="682.8" y="209.9">7.</text>
<text x="691.6" y="208.7">HOOD COVER &amp; MOTOR</text>
<text x="733.6" y="209.5">MADE OF GI SHEET THICKNESS 0.9 MM.</text>
<text x="691.7" y="212.1">COVER</text>
<text x="682.7" y="217.7">8.</text>
<text x="691.6" y="218.1">SURFACE FINISH</text>
<text x="734.1" y="217.8">SYNTHETIC ENAMEL PAINT</text>
<text x="681.8" y="226.8">9.</text>
<text x="691.3" y="227">PUSH BOTTON</text>
<text x="733.8" y="226.8">3 WAY PUSH BUTTON ON BOTH SIDE</text>
<text x="680.4" y="283">RIVISION.</text>
<text x="679.7" y="418">TITLE - DOOR AUTOMATION</text>
<text x="785" y="418.6">NIHVA TECHNOLOGIES</text>
<text x="679.6" y="425.3">DWG NO - NTPL- 300-PM-01</text>
<text x="785" y="422.1">PVT.LTD.PUNE</text>
<text x="785.2" y="425.5">Website - www.nihva.com</text>
<text x="20.2" y="427.8">NOTE :</text>
<text x="43" y="430.2">GALVANISATION SHALL BE MIN 230 g/SQ.M</text>
<text x="525.3" y="427.5">SPECIAL INSTRUCTION'S :</text>
<text x="697" y="431.6">NAME</text>
<text x="710.9" y="431.6">SIGNATURE</text>
<text x="733.4" y="431.6">DATE</text>
<text x="748" y="431.6">PRODUCT - MOTORIZED ROLLING SHUTTER</text>
<text x="43" y="433.6">PUSH BUTTON BOTH SIDE</text>
<text x="682.6" y="437.2">DRAWN</text>
<text x="698.6" y="437.3">V.W.</text>
<text x="730.8" y="437.2">08-12-2025</text>
<text x="748" y="437.3">PROJECT NO - NTPL- 300</text>
<text x="788.3" y="437.4">REVISION - 01</text>
<text x="684.6" y="442.6">CHK'D</text>
<text x="698.4" y="442.4">B.S.</text>
<text x="730.6" y="442.3">10-12-2025</text>
<text x="748.1" y="442.5">SITE LOCATION-GUJARAT</text>
<text x="788.5" y="442.5">WEIGHT - 65 kg</text>
<text x="683" y="447.7">APPV'D</text>
<text x="698.6" y="447.7">V.T.</text>
<text x="730.6" y="447.5">10-12-2025</text>
<text x="748.1" y="447.5">MATERIAL - MS</text>
<text x="788.4" y="447.8">QTY - 01 NOS</text>
<text x="677.9" y="452.4">IF ANY QUERIES CONTACT - Design@nihva.com</text>
<text x="748" y="452.5">PROJECTION</text>
<text x="748.1" y="456">METHOD</text>
<text x="788.9" y="453">SCALE :</text>
<text x="678" y="456.9">ALL DIMENSIONS ARE IN 'MM'</text>
<text x="735.9" y="456.8">A2</text>
<text x="789.3" y="457.2">SHEET 1 OF 1</text>
</g>
<g font-size="2.8">
<text x="694.3" y="258.3">SR.</text>
<text x="711.8" y="258.3">CLEAR WIDTH</text>
<text x="753.1" y="258.2">CLEAR HEIGHT</text>
<text x="790.9" y="258.3">QTY.</text>
<text x="694.7" y="266.1">01</text>
<text x="715.2" y="265">5000 mm</text>
<text x="757.4" y="265.3">5000 mm</text>
<text x="791.9" y="265.4">01</text>
<text x="804.2" y="283.4">DATE</text>
<text x="678.5" y="292.3">REV 01 : SLAT THICKNESS CHANGE 1MM TO 1.2MM</text>
<text x="802.6" y="293.7">03-12-2025</text>
<text x="690.5" y="295.6">BOTTOM PLATE THICKNESS CHANGE 2.5MM TO 3.15MM</text>
<text x="690.5" y="299">ANGLE STIFFENER CHANGE 35X35X3 MM TO 35X35X5 MM</text>
</g>
</svg>
